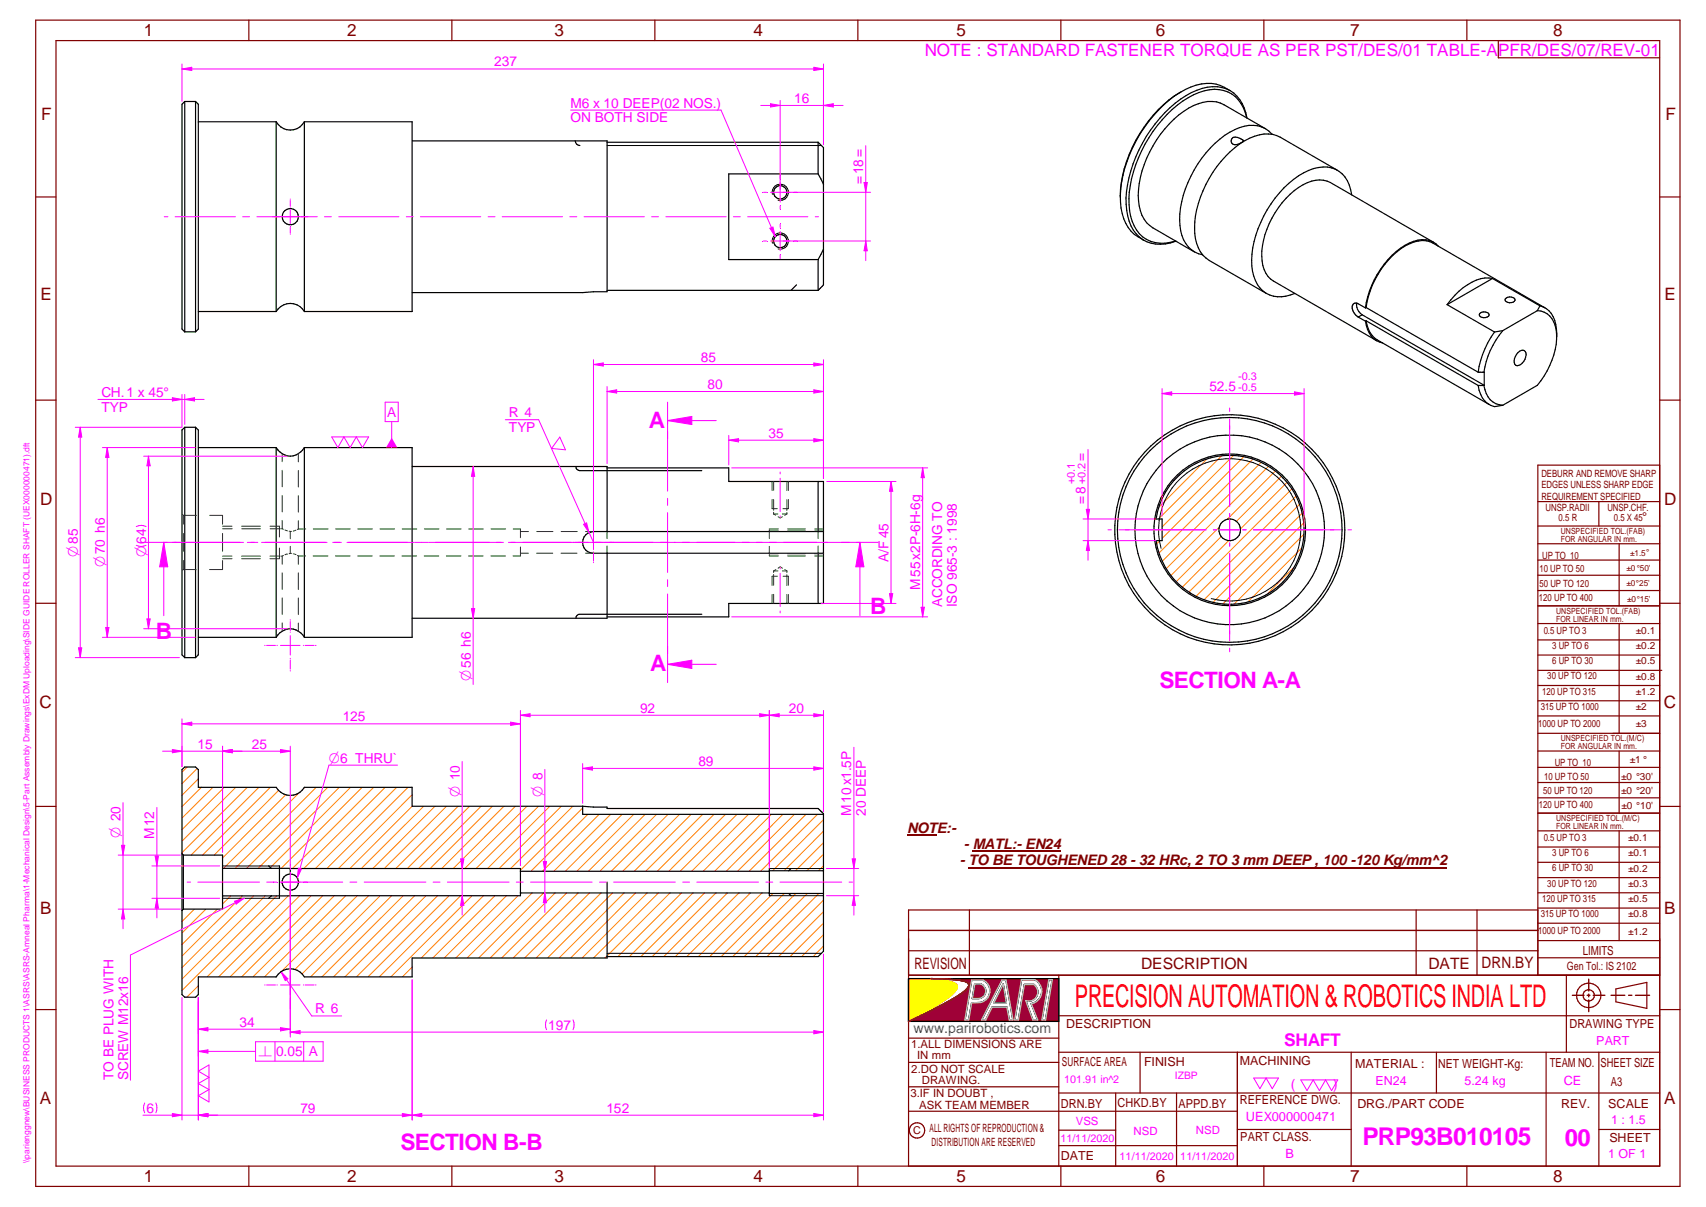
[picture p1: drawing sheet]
<svg xmlns="http://www.w3.org/2000/svg" width="420mm" height="297mm" viewBox="0 0 420 297" stroke-linecap="round" stroke-linejoin="round" font-family="sans-serif">
<g fill="none" stroke="#800000" stroke-width=".3">
<path d="M8.8 5h405v287h-405zM13.8 10h395v277h-395zM61.3 5v5M111.3 5v5M161.3 5v5M211.3 5v5M261.3 5v5M311.3 5v5M361.3 5v5M8.8 48.5h5M408.8 48.5h5M8.8 98.5h5"/>
<path d="M408.8 98.5h5M8.8 148.5h5M408.8 148.5h5M8.8 198.5h5M408.8 198.5h5M223.8 240h185M223.8 231v56M260.8 240v47M385.8 240v19M8.8 248.5h5M223.8 255.5h37M260.8 250h148"/>
<path d="M260.8 259h148M280.8 259v10M304.7 259v28M332.8 259v28M353.8 259v10M380.8 259v28M393.8 259v28M398 243.4l7.6-1.6v6.4l-7.6-1.7zM408.8 248.5h5M223.8 261.5h37M223.8 267.5h37M223.8 273.5h80.9"/>
<path d="M260.8 269h148M260.8 278.1h14M274.8 269v18M289.8 269v18M304.7 278h28.1M393.8 278h15M61.3 287v5M111.3 287v5M161.3 287v5M211.3 287v5M260.8 281.9h43.9M261.3 287v5"/>
<path d="M311.3 287v5M361.3 287v5"/>
<circle cx="391.3" cy="244.9" r="1.41"/>
<circle cx="391.3" cy="245" r="3"/>
<circle cx="225.9" cy="278.2" r="1.89"/>
</g>
<path d="M387.3 244.9h2.8M390.9 244.9h.7M391.3 241v2.9M391.3 244.6v.7M391.3 246.1v2.9M392.4 244.9h2.9M396.8 244.9h3.4M401.1 244.9h.8M402.8 244.9h3.5" fill="none" stroke="#800000" stroke-width=".34"/>
<path d="M239.3 241.2h2.8a2.94 2.94 0 0 1 1.7 3 2.94 2.94 0 0 1-2.2 2.5l-2.3 .1-.7 4.2h-1zM246.7 241.2h1.1l1.7 9.8h-.9l-.6-3.1h-3.7l-1.5 3.1h-1zM251.6 241.1h3.2a3.2 3.2 0 0 1 1.7 3.3 3.2 3.2 0 0 1-2.5 2.6l1.6 4h-1.2l-1.8-4.7a2.25 2.25 0 0 0 2.8-1.2 2.25 2.25 0 0 0-.8-2.8h-2.3l-1.5 8.7h-.9zM258.3 241.1h.9l-1.7 9.9h-.9z" fill="none" stroke="#991b1e" stroke-width=".34"/>
<path d="M240.1 242.1h1.4a1.85 1.85 0 0 1 1.2 2.1 1.85 1.85 0 0 1-1.7 1.5h-1.5z" fill-rule="evenodd" fill="#990026"/>
<path d="M240.1 242.1h1.4a1.85 1.85 0 0 1 1.2 2.1 1.85 1.85 0 0 1-1.7 1.5h-1.5z" fill="none" stroke="#991b1e" stroke-width=".34"/>
<path d="M247.1 242.2l.8 4.7h-3.2z" fill="#990026"/>
<path d="M247.1 242.2l.8 4.7h-3.2z" fill="none" stroke="#991b1e" stroke-width=".34"/>
<path d="M238.4 241.9l-.2-.1a28.1 28.1 0 0 0-8.9-1l5 .8a1.37 1.37 0 0 1 1.3 1.8l-1.3 1.5-1.8 1.4-8.7 5.1 10.6-5.4a11.3 11.3 0 0 0 4.1-3.1l.1-.6-.2-.4M239.3 241.2h2.8a2.94 2.94 0 0 1 1.7 3 2.94 2.94 0 0 1-2.2 2.5l-2.3 .1-.7 4.2h-1zM240.1 242.1h1.4a1.85 1.85 0 0 1 1.2 2.1 1.85 1.85 0 0 1-1.7 1.5h-1.5zM246.7 241.2h1.1l1.7 9.8h-.9l-.6-3.1h-3.7l-1.5 3.1h-1zM247.1 242.2l.8 4.7h-3.2zM251.6 241.1h3.2a3.2 3.2 0 0 1 1.7 3.3 3.2 3.2 0 0 1-2.5 2.6l1.6 4h-1.2l-1.8-4.7a2.25 2.25 0 0 0 2.8-1.2 2.25 2.25 0 0 0-.8-2.8h-2.3l-1.5 8.7h-.9zM258.3 241.1h.9l-1.7 9.9h-.9z" fill="none" stroke="#000" stroke-width=".34"/>
<g fill="#000">
<circle cx="235.4" cy="242.2" r=".17"/>
<circle cx="238.4" cy="241.9" r=".17"/>
</g>
<path d="M240.1 242.1h1.4a1.85 1.85 0 0 1 1.2 2.1 1.85 1.85 0 0 1-1.7 1.5h-1.5zM247.1 242.2l.8 4.7h-3.2z" fill="none" stroke="#c0c0c0" stroke-width=".34"/>
<path d="M223.8 240.8h5.5l4.1 .6a2.33 2.33 0 0 1 2.3 1.5l-.6 1.2-2.2 1.9-3.2 2-5.9 3.4z" fill-rule="evenodd" fill="#ff0"/>
<path d="M235.5 242.3l.2 .3v.6l-1.4 1.7-3.8 2.7-6.7 3.8" fill="none" stroke="#f1eb1f" stroke-width=".34"/>
<circle cx="235.5" cy="242.3" r=".17" fill="#f1eb1f"/>
<path d="M235.4 242.2l-1.1-.6-3.5-.6-1.5-.2h-5.5v10.6" fill="none" stroke="#f1eb1f" stroke-width=".34"/>
<path d="M229.3 240.8l4.3 .7 1.3 .4a1.06 1.06 0 0 1 .8 .7 1.06 1.06 0 0 1-.3 1.1l-1.6 1.6-2.8 1.9-7.2 4.2" fill="none" stroke="#ff0" stroke-width=".34"/>
<path d="M223.8 240.8v10.6" fill="none" stroke="#000" stroke-width=".34"/>
<path d="M223.8 240.8v10.6" fill="none" stroke="#000" stroke-width=".3"/>
<path d="M229.3 240.8l7.2 .5 1.8 .5 .3 .3v.5l-.4 .7-.8 .7-2.4 1.7-5.3 2.8-5.9 2.9h37v-10.6zM246.7 241.2h1.1l1.7 9.8h-.9l-.6-3.1h-3.7l-1.5 3.1h-1zM239.3 241.2h2.8a2.94 2.94 0 0 1 1.7 3 2.94 2.94 0 0 1-2.2 2.5l-2.3 .1-.7 4.2h-1zM251.6 241.1h3.2a3.2 3.2 0 0 1 1.7 3.3 3.2 3.2 0 0 1-2.5 2.6l1.6 4h-1.2l-1.8-4.7a2.25 2.25 0 0 0 2.8-1.2 2.25 2.25 0 0 0-.8-2.8h-2.3l-1.5 8.7h-.9zM258.3 241.1h.9l-1.7 9.9h-.9z" fill-rule="evenodd" fill="#990026"/>
<g fill="none" stroke="#000" stroke-width=".3">
<path d="M289.3 23.6a33.8 33.8 0 0 0-13.4 24.6M290.9 22.6l-.3 .2M303 22.3a9.8 9.8 0 0 0-11-.3 31.4 31.4 0 0 0-14.6 17.8 26.4 26.4 0 0 0-1.5 8.4M303 22.3a9.1 9.1 0 0 1 4.1 6.7M303 22.3a10.1 10.1 0 0 0-9.6 .5 32.7 32.7 0 0 0-14.9 19.3 19.5 19.5 0 0 0 0 13.5 7.9 7.9 0 0 0 9.8 4.2l1.3-.4M303.7 33.8a2.05 2.05 0 0 1 2.5 1 2.26 2.26 0 0 1-2.8 .5l-.2-.7 .1-.4zM307 29a7.9 7.9 0 0 0-10.4-6.6 24.4 24.4 0 0 0-12.6 9.9 30.6 30.6 0 0 0-5.9 18.1 9.9 9.9 0 0 0 4.2 8.5 8.8 8.8 0 0 0 7.2 .4M311.6 31.7l-10.2-5.9a8.1 8.1 0 0 0-7.5 .2 27 27 0 0 0-13.3 19.2 12.1 12.1 0 0 0 1.8 9.6l1.6 1.3 10.1 5.9M311.6 31.7l1.7 1.4M311.6 31.7a8.6 8.6 0 0 0-8.8 .9 27.3 27.3 0 0 0-12.3 21.5 8.4 8.4 0 0 0 3.7 7.9l2 .7M275.9 48.2a11.7 11.7 0 0 0 3.5 9.5l2.3 1.4M275.9 48.2v.4"/>
<path d="M329.4 41.9l-14.1-8.1a8.1 8.1 0 0 0-7.5 .2 26.5 26.5 0 0 0-12.7 16.1 16.3 16.3 0 0 0 0 10.9 6.6 6.6 0 0 0 2.7 3.1l14.1 8.1M332.9 48a7.1 7.1 0 0 0-6-6.9 13.3 13.3 0 0 0-9.5 4 27.7 27.7 0 0 0-9.1 19 9 9 0 0 0 3.6 8.1M353.1 59.6l-25.5-14.7a7.6 7.6 0 0 0-7.8 1.2 21.8 21.8 0 0 0-9 17 6.9 6.9 0 0 0 2.8 6.1l25.5 14.7M311.9 72.2a7.6 7.6 0 0 0 7 0M334.1 74.6a2.89 2.89 0 0 0 1.4 2.9M334.5 78l1.8 1M335.5 77.5l30 17.3M335.5 77.5l-1 .5M336.3 79a5.6 5.6 0 0 0 4.2 5.4M336.3 75.8l-2.3-1.2a1.21 1.21 0 0 0-1 .8 1.21 1.21 0 0 0 .3 1.3l.7 .9 .5 .4M336.5 75.7a22 22 0 0 1 9.7-15.2 7.1 7.1 0 0 1 6.8-.6l27.5 15.9M336.5 79a6.2 6.2 0 0 0 2.7 4.7l27.6 15.9"/>
<path d="M336.5 79h-.2M336.5 75.7l-.2 .1M336.5 75.7l27.6 15.9M336.5 79l27.6 15.9M354.3 60.6a5.8 5.8 0 0 0-7.2-.8 21.7 21.7 0 0 0-10.8 16M356.4 75l11.7 6.7M364.6 77a1.59 1.59 0 0 1 2.1 .3 1.29 1.29 0 0 1-2.1 .6 .51 .51 0 0 1-.3-.4 .51 .51 0 0 1 .3-.5zM367.6 68.5a7.8 7.8 0 0 0-6.1 1.6 17.3 17.3 0 0 0-5.1 4.9M367.6 68.5l-11.2 6.5M367.6 68.5l11.7 6.8M370.7 73.5a1.6 1.6 0 0 1 2.4 .2 1.25 1.25 0 0 1-2.1 .6l-.3-.3zM378.6 76.5l-8.5 4.9"/>
<path d="M378.6 76.5a5 5 0 0 1 4.7 4.7 18.5 18.5 0 0 1-4.7 13.6l-8.5 4.9M379.3 75.3a5.7 5.7 0 0 1 4 5.6l.1 2M379.3 75.3l-.7 1.2M364.1 94.9a5.7 5.7 0 0 0 4 5.2l2-.4M364.1 91.6h1.4M364.1 94.9h1.4M365.5 94.9a5 5 0 0 0 4.6 4.8M365.5 91.6v3.2M365.5 94.8v.1M368.1 81.7a22.5 22.5 0 0 0-4 9.9M370.1 81.4l-2 .3M370.1 81.4a20.6 20.6 0 0 0-4.6 10.2"/>
<path d="M373.8 86.8a1.07 1.07 0 0 1 1.3-.6 1.07 1.07 0 0 1 .8 1.1 2.56 2.56 0 0 1-2.6 2.6 2.06 2.06 0 0 1 .2-2.7zM45.5 105.2l-.7 .6v55.4l.7 .6M45.5 105.2v56.6M45.5 105.2h2.7M48.2 105.2v56.6M48.2 105.2l.6 .6v55.4l-.6 .6M48.8 110.2h19.2M68 110.2v46.6M68 110.2a3.9 3.9 0 0 0 7 0M75 110.2h26.5v46.6h-26.5M75 110.2v46.6M101.5 114.8h48v16"/>
<path d="M141.8 114.8a.94 .94 0 0 0 1 1h30M149.5 115.1h30v3.4h23.3v30h-23.3v3.3h-30M201.5 118.5v12.3M149.5 136.1v16h-48M201.5 136.1v12.4M202.8 130.8h-56.6a2.67 2.67 0 0 0-2.7 2.7 2.67 2.67 0 0 0 2.7 2.6h56.6M48.8 156.8h19.2M68 156.8a3.9 3.9 0 0 1 7 0M172.8 151.2h-30a.94 .94 0 0 0-1 .9M45.5 161.8h2.7M223.8 240.8h37v10.6h-37"/>
</g>
<g fill="none" stroke="#991b1e" stroke-width=".34">
<path d="M223.8 251.4l5.9-2.9 5.3-2.8-5.1 2.7zM229.3 240.8l5.6 .3zM234.8 241.1l2.9 .5M234.9 241.1l2.8 .5M236 245l-1 .7M236 245l-1.1 .7M237.5 243.9l-1.5 1.1M237.7 241.6h.2a.9 .9 0 0 1 .7 1M237.7 241.6l.8 .4 .1 .3M238.3 243.2l-.8 .7M238.4 243l-.1 .1M238.5 242.7l-.9 1.1"/>
<path d="M238.5 242.7v.2M238.6 242.5l-.1 .2"/>
</g>
<path d="M239.3 241.2h2.8a2.94 2.94 0 0 1 1.7 3 2.94 2.94 0 0 1-2.2 2.5l-2.3 .1-.7 4.2h-1zM246.7 241.2h1.1l1.7 9.8h-.9l-.6-3.1h-3.7l-1.5 3.1h-1zM251.6 241.1h3.2a3.2 3.2 0 0 1 1.7 3.3 3.2 3.2 0 0 1-2.5 2.6l1.6 4h-1.2l-1.8-4.7a2.25 2.25 0 0 0 2.8-1.2 2.25 2.25 0 0 0-.8-2.8h-2.3l-1.5 8.7h-.9zM258.3 241.1h.9l-1.7 9.9h-.9z" fill="none" stroke="#c0c0c0" stroke-width=".34"/>
<g fill="none" stroke="#800000" stroke-width=".3">
<path d="M394.7 10h-25.7v4.2h39.8M378.7 114.5h30.1v125.5h-30.1zM378.7 123.4h30.1M378.7 133.8h30.1M378.7 137.8h30.1M378.7 129.5h30.1M393.8 123.4v6.1M398.8 133.8v15.3M378.7 141.6h30.1M378.7 145.3h30.1M378.7 149.1h30.1M378.7 153.5h30.1"/>
<path d="M378.7 157.5h30.1M398.8 153.5v27M378.7 161.2h30.1M378.7 165h30.6M378.7 168.7h30.1M378.7 172.5h30.1M378.7 176.2h30.1M378.7 184.8h30.1M378.7 188.8h30.1M378.7 192.6h30.1M378.7 196.3h30.1M378.7 180.5h30.1"/>
<path d="M398.8 184.8v15.3M378.7 200.1h30.1M378.7 204.5h30.1M378.7 208.4h30.1M378.7 212.2h30.1M378.7 216h30.1M378.7 219.7h30.1M398.8 204.5v27M223.8 229h154.9M223.8 234h154.9M238.7 223.9v16M348.8 223.9v16"/>
<path d="M363.8 223.9v16M378.7 223.9h-154.9v16M378.7 223.5h30.1M378.7 227.2h30.1M378.7 231.5h30.1M378.7 235.7h30.1"/>
</g>
<g fill="none" stroke="#008000" stroke-width=".25">
<path d="M69.5 111.6v2M69.5 115.7v4.1M73.5 111.6v2.1M73.5 115.8v4M190.2 118.5v2.2M190.5 118.5v2.2M193.8 118.5v2.2M194.2 118.5v2.2M44.8 126.5l.1 .1M45.1 126.7l.1 .1M45.2 126.8v2.2M45.2 131.3v4.4"/>
<path d="M45.2 137.9v2.3M45.2 126.8h3.2M51.6 126.8h3.2v2.2M54.8 131.3v4.4M54.8 137.9v2.3h-3.2M54.8 130.1h2.4M54.8 136.9h2.3M54.8 129.5h2.3M54.8 137.5h2.3M59.5 136.9h4.6M59.5 129.5h4.6M59.5 137.5h4.6"/>
<path d="M59.6 130.1h4.6M66.5 136.9h2.5M66.5 129.5h2.3v2.7M66.5 130.1h2.5M68.8 134.9v2.6h-2.3M69.3 136.9h.2M69.3 130.1h.2M69.5 130.1l.3 .2M69.5 121.9v4.1M69.5 128.1v2M69.5 136.9v2M69.8 136.7l-.3 .2"/>
<path d="M70.2 130.4l.6 .2M70.8 136.4l-.6 .1M71.2 130.7l.3 .1v1.8M71.5 136.1l.3 .1M71.5 134.5v1.7l-.3 .1M71.8 130.8h-.3M72.2 136.3l.7 .2M72.9 130.5l-.7 .2M73.2 136.7l.3 .1M73.5 130.2l-.3 .1M73.5 122v4M73.5 128.1v2.1"/>
<path d="M73.5 136.8v2.1M73.5 130.2h1.8M73.5 136.8h1.8M77.1 136.8h3.7M77.2 130.2h3.6M82.6 136.8h3.6M82.7 130.2h3.6M88.1 136.8h3.6M88.1 130.2h3.6M93.5 136.8h3.6M93.6 130.2h3.6M99 136.8h3.6"/>
<path d="M99 130.2h3.6M104.5 136.8h3.6M104.5 130.2h3.6M109.9 136.8h3.6M110 130.2h3.6M115.4 136.8h3.6M115.4 130.2h3.6M120.9 136.8h3.6M120.9 130.2h3.6M126.4 130.2h1.8v2.1M128.2 134.6v2.2h-1.8M128.2 136.1h1.9"/>
<path d="M128.2 130.8h2M132.2 136.1h3.9M132.2 130.8h4M138.2 136.1h3.9M138.2 130.8h3.9M144.2 136.1h2M144.2 130.8h2M149.5 130.8v1.7M149.5 134.4v1.7M189.5 130.5v2M189.5 134.5v2M189.5 136.7v.1h2.2"/>
<path d="M189.5 136.3h2.2M189.5 130.7h2.2M190.2 122.9v2.3h1.3M190.5 126.5h1.1M190.5 122.9v2.7M190.5 126.1v.4M190.5 126.5l.5 .3M191.6 127.2l.5 .3 .6-.3M191.6 139.8l.5-.3 .6 .3M191.7 130.2h-2.2v.1M192.7 126.5h1.1M193.8 123v2.6"/>
<path d="M193.8 126.1v.4M193.8 126.5l-.6 .3M193.9 136.3h4.4M194 130.2h4.4M194 136.8h4.4M194 130.7h4.4M194.2 122.9v2.3h-1.4M200.6 136.3h2.2M200.6 130.2h2.2M200.6 136.8h2.2M200.6 130.7h2.2M201.5 130.8v1.7"/>
<path d="M201.5 134.4v1.7M44.9 140.4l-.1 .1M45.2 140.2h3.1M45.2 140.2l-.2 .1M69.5 141v4M69.5 147.2v4M69.5 153.3v2.1M73.5 141v4.1M73.5 147.2v4.1M73.5 153.3v2.1M190.2 146.3v2.2M190.5 140.5h1.1"/>
<path d="M190.5 140.5v.4M190.5 141.4v2.6M190.5 146.3v2.2M191.1 140.2l-.6 .3M191.5 141.8h-1.3v2.3M192.7 140.5h1.1M192.9 141.8h1.3v2.3M193.3 140.2l.5 .3M193.8 140.5v.4M193.8 141.4v2.7M193.8 146.3v2.2M194.2 146.3v2.2"/>
</g>
<g fill="none" stroke="#f0f" stroke-width=".25">
<path d="M164.4 103.5v17.4M192.1 116.2v.4M192.1 117.7v8.2M42.5 133.5h.8M45.1 133.5h14.9M61.8 133.5h1.7M65.3 133.5h14.9M81.9 133.5h1.8M85.5 133.5h14.8M102.1 133.5h1.7M105.6 133.5h14.9M122.3 133.5h1.7"/>
<path d="M125.8 133.5h14.9M141.2 133.5h.1M141.6 133.5h2.6M144.4 133.5h16.4M146.2 128.5v.1M146.2 128.9v1.9M146.2 131.1h.1M146.2 131.7v3.6M146.2 135.8v.1M146.2 136.2v1.9M146.2 138.4v.1M162.6 133.5h1.7"/>
<path d="M164.4 122.6v1.8M164.4 126.2v14.7M166.1 133.5h14.9M182.8 133.5h1.7M186.3 133.5h14.9M192.1 127v.5M192.1 139.5v.5M202.9 133.5h.9M65.2 158.8h.1M65.6 158.8h2.2M68.2 158.8h.1M69.1 158.8h4.8"/>
<path d="M71.5 152.5v.2M71.5 153v2.2M71.5 155.5v.1M71.5 156.4v4.8M74.7 158.8h.1M75.1 158.8h2.3M77.7 158.8h.1M164.4 142.7v1.7M164.4 146.2v17.3h12M192.1 141.1v8.2M192.1 150.4v.4M71.5 162v.1"/>
<path d="M71.5 162.4v2.3M71.5 165v.1"/>
</g>
<path d="M164.4 163.5l6-1v2z" fill="#f0f"/>
<path d="M164.4 103.5h12M164.4 163.5l6-1v2z" fill="none" stroke="#f0f" stroke-width=".25"/>
<path d="M164.4 103.5l6-1v2z" fill="#f0f"/>
<g fill="none" stroke="#f0f" stroke-width=".25">
<path d="M164.4 99v4.5M18.5 105.2h26.3M19.8 105.2l.3 2.4h-.8zM164.4 103.5l6-1v2zM302.8 100.4v.9M302.8 103.1v21.5M272.9 130.4h.8M275.5 130.4h21.5M298.8 130.4h.9M300.5 130.4h4.8M302.8 126.4v.8M302.8 128v4.8"/>
<path d="M302.8 133.6v.8M302.8 136.2v21.5M306.1 130.4h.8M308.7 130.4h21.5M332 130.4h.9M302.8 159.5v.9M18.5 161.8h25.7M164.4 163.5v4.5"/>
</g>
<g fill="none" stroke="#ff8000" stroke-width=".25">
<path d="M290.7 116.7l-1.6 1.6M297.3 112.9l-11.9 11.9M300.9 112.2l-15.6 15.5M303.8 112.1l-17.6 17.6M306.3 112.4l-20.1 20.1M308.6 113l-23.2 23.1M310.6 113.8l-24.4 24.3M312.4 114.8l-25.2 25.2M314.1 115.9l-11.9 11.9M315.6 117.2l-11.1 11.1M317 118.7l-11.5 11.5M285.7 133.1l-.9 .8"/>
<path d="M300.3 129.7l-11.9 11.9M300.8 132l-11.1 11.1M302.6 133l-11.4 11.5M318.2 120.3l-25.4 25.4M318.7 139.6l-6.6 6.6M319.2 122.1l-24.6 24.6M320.1 124.1l-23.6 23.5M320.6 134.8l-13.3 13.4M320.7 126.3l-22 22M321.1 128.7l-20 19.9M321.1 131.5l-17.2 17.2"/>
</g>
<g fill="none" stroke="#000" stroke-width=".3">
<path d="M284.4 127.7h1.8v5.4h-1.8M284.4 127.7l-.2 1.8 .2 3.6M284.4 127.7a18.7 18.7 0 0 1 28.6-13 18.7 18.7 0 0 1 0 31.4 18.7 18.7 0 0 1-28.6-13M284.7 127.7a18.3 18.3 0 0 1 28.1-12.7 18.3 18.3 0 0 1 0 30.8 18.3 18.3 0 0 1-28.1-12.7"/>
<circle cx="302.9" cy="130.4" r="2.65"/>
<circle cx="302.9" cy="130.4" r="27.7"/>
<circle cx="302.9" cy="130.4" r="23.3"/>
<circle cx="302.9" cy="130.4" r="28.3"/>
</g>
<path d="M286 134.9a17.5 17.5 0 0 1 15.4-21.9 17.5 17.5 0 0 1 18.9 19 17.5 17.5 0 0 1-22 15.3" fill="none" stroke="#000" stroke-width=".25"/>
<path d="M19.8 105.2l.3 2.4h-.8z" fill="#f0f"/>
<path d="M19.3 159.4h.8l-.3 2.4z" fill="none" stroke="#f0f" stroke-width=".25"/>
<path d="M19.3 159.4h.8l-.3 2.4z" fill="#f0f"/>
<path d="M19.8 105.2v56.6M25.2 110.2h22.9M25.2 156.8h22.9M26 154.4h.8l-.4 2.4z" fill="none" stroke="#f0f" stroke-width=".25"/>
<path d="M26 154.4h.8l-.4 2.4z" fill="#f0f"/>
<path d="M26.4 110.2l.4 2.4h-.8z" fill="none" stroke="#f0f" stroke-width=".25"/>
<path d="M26.4 110.2l.4 2.4h-.8z" fill="#f0f"/>
<path d="M26.4 110.2v46.6M124.4 103.3h8.3l13.5 30.2M143.7 129l.8-.3 .6 2.4z" fill="none" stroke="#f0f" stroke-width=".25"/>
<path d="M143.7 129l.8-.3 .6 2.4z" fill="#f0f"/>
<path d="M286.2 95.6v31.4M286.2 96.9l2.4-.5v.8zM321.2 95.6v34.1" fill="none" stroke="#f0f" stroke-width=".25"/>
<path d="M286.2 96.9l2.4-.5v.8z" fill="#f0f"/>
<path d="M318.8 96.4l2.4 .5-2.4 .3z" fill="none" stroke="#f0f" stroke-width=".25"/>
<path d="M318.8 96.4l2.4 .5-2.4 .3z" fill="#f0f"/>
<path d="M286.2 96.9h35M266.7 127.7h18M266.7 133.1h18M267.5 125.3h.8l-.3 2.4z" fill="none" stroke="#f0f" stroke-width=".25"/>
<path d="M267.5 125.3h.8l-.3 2.4z" fill="#f0f"/>
<path d="M268 133.1l.3 2.4h-.8z" fill="none" stroke="#f0f" stroke-width=".25"/>
<path d="M268 133.1l.3 2.4h-.8z" fill="#f0f"/>
<path d="M35.4 112.3h35.4M268 110.6v27.3M33.6 134.2a2.6 2.6 0 0 0 2.4 0M33.6 129.6a2.6 2.6 0 0 1 2.4 0M35.4 154.7h35.4M36.2 152.3h.8l-.4 2.4z" fill="none" stroke="#f0f" stroke-width=".25"/>
<path d="M36.2 152.3h.8l-.4 2.4z" fill="#f0f"/>
<path d="M36.6 112.3l.4 2.3h-.8z" fill="none" stroke="#f0f" stroke-width=".25"/>
<path d="M36.6 112.3l.4 2.3h-.8z" fill="#f0f"/>
<path d="M42.4 97.9l2.4 .4-2.4 .4zM44.8 97.1v8M45.5 97.1v7.3M36.6 112.3v42.4" fill="none" stroke="#f0f" stroke-width=".25"/>
<path d="M42.4 97.9l2.4 .4-2.4 .4z" fill="#f0f"/>
<path d="M45.5 98.3l2.4-.4v.8z" fill="none" stroke="#f0f" stroke-width=".25"/>
<path d="M45.5 98.3l2.4-.4v.8z" fill="#f0f"/>
<path d="M24.1 98.3h26.2M137.9 107.6l1.4 3.1-3.5-.3zM69.2 239.1l7.6 10.9h7.3M69.2 239.1l1.7 1.8-.6 .4z" fill="none" stroke="#f0f" stroke-width=".25"/>
<path d="M69.2 239.1l1.7 1.8-.6 .4z" fill="#f0f"/>
<path d="M179.5 107.1v7.3M179.5 108.3l2.4-.4v.9zM202.8 107.1v10.7" fill="none" stroke="#f0f" stroke-width=".25"/>
<path d="M179.5 108.3l2.4-.4v.9z" fill="#f0f"/>
<path d="M200.4 107.9l2.4 .4-2.4 .5z" fill="none" stroke="#f0f" stroke-width=".25"/>
<path d="M200.4 107.9l2.4 .4-2.4 .5z" fill="#f0f"/>
<path d="M179.5 108.3h23.3M203.6 118.5h17.1M219.4 118.5l.5 2.4h-.8zM202.2 148.5h18.5" fill="none" stroke="#f0f" stroke-width=".25"/>
<path d="M219.4 118.5l.5 2.4h-.8z" fill="#f0f"/>
<path d="M219.1 146.1h.8l-.5 2.4z" fill="none" stroke="#f0f" stroke-width=".25"/>
<path d="M219.1 146.1h.8l-.5 2.4z" fill="#f0f"/>
<g fill="none" stroke="#f0f" stroke-width=".25">
<path d="M219.4 118.5v30M40.3 133.5h18.8M60.9 133.5h1.7M64.4 133.5h16.1M82.3 133.5h1.8M85.8 133.5h16.2M103.8 133.5h1.7M107.3 133.5h16.1M125.2 133.5h1.7M128.7 133.5h16.2M146.6 133.5h1.7M150.1 133.5h16.2"/>
<path d="M168.1 133.5h1.7M171.6 133.5h16.1M189.5 133.5h1.7M193 133.5h18.8v18"/>
</g>
<path d="M211.8 133.5l1 6h-2z" fill="#f0f"/>
<path d="M40.3 133.5v18M211.8 133.5l1 6h-2z" fill="none" stroke="#f0f" stroke-width=".25"/>
<path d="M40.3 133.5l1 6h-2z" fill="#f0f"/>
<path d="M35.8 133.5h4.5M40.3 133.5l1 6h-2zM211.8 133.5h4.5M69.1 217.1h4.8M71.5 214.7v4.8" fill="none" stroke="#f0f" stroke-width=".25"/>
<g fill="none" stroke="#ff8000" stroke-width=".25">
<path d="M46.1 188.8l-1.3 1.2M48.5 189.1l-3.7 3.8M48.8 191.7l-4 4M49.6 193.8l-4.8 4.7M52.4 193.8l-7.6 7.5M55.2 193.8l-10.4 10.4M58.1 193.8l-13.3 13.2M60.9 193.8l-16.1 16M63.7 193.8l-16.6 16.6M66.6 193.8l-16.7 16.6M68.6 194.5l-15.9 15.9M70.4 195.6l-15.6 15.6"/>
<path d="M73.8 195l-18.7 18.7M75 193.8l-.3 .3M77.9 193.8l-20 19.9M80.7 193.8l-20 19.9M83.6 193.8l-20 19.9M86.3 193.8l-19.9 19.9M89.2 193.8l-20 19.9M92 193.8l-20 19.9M94.9 193.8l-20.1 19.9M97.7 193.8l-20 19.9M100.5 193.8l-20 19.9M101.5 195.6l-18.2 18.1"/>
<path d="M101.5 198.4l-15.3 15.3M104.3 198.4l-15.3 15.3M107.1 198.4l-15.3 15.3M110 198.4l-15.4 15.3M112.8 198.4l-15.3 15.3M115.6 198.4l-15.3 15.3M118.5 198.4l-15.4 15.3M121.3 198.4l-15.4 15.3M124.1 198.4l-15.3 15.3M126.9 198.4l-15.3 15.3M129.8 198.4l-15.3 15.3M132.6 198.4l-15.3 15.3"/>
<path d="M135.4 198.4l-15.3 15.3M138.2 198.4l-15.3 15.3M141.1 198.4l-15.3 15.3M143.5 198.8l-15.3 15.4M128.3 219.8h-.1M131.1 219.8l-16 16M133.9 219.8l-16 16M136.7 219.8l-16 16M139.6 219.8l-16 16M142.4 219.8l-16 16M144.8 200.4l-14 14M145.2 219.8l-16 16"/>
<path d="M147.6 200.4l-14 14M148 219.8l-16 16M150.4 200.4l-14 14M150.9 219.8l-16 16M153.2 200.4l-14 14M153.7 219.8l-16 16M156.1 200.4l-14 14M156.5 219.8l-16 16M158.9 200.4l-14 14M159.4 219.8l-16 16M161.7 200.4l-14 14M162.2 219.8l-16 16"/>
<path d="M164.5 200.4l-14 14M165 219.8l-16 16M167.4 200.4l-14 14M167.8 219.8l-15.6 15.6M170.2 200.4l-14 14M170.7 219.8l-15.7 15.6M173 200.4l-14 14M173.5 219.8l-15.7 15.6M175.8 200.4l-13.9 14M176.3 219.8l-15.7 15.6M178.7 200.4l-14 14M179.1 219.8l-15.6 15.6"/>
<path d="M181.5 200.4l-14 14M182 219.8l-15.7 15.6M184.4 200.4l-14.1 14M184.8 219.8l-15.6 15.6M187.2 200.4l-14 14M187.7 219.8l-15.7 15.6M190 200.4l-14 14M190.4 219.9l-15.6 15.5M192.8 200.4l-14 14M193.2 219.9l-15.6 15.5M195.7 200.4l-14.1 14M196 219.9l-15.5 15.5"/>
<path d="M198.5 200.4l-14 14M198.8 219.9l-15.5 15.5M201.3 200.4l-14 14M201.7 219.9l-15.6 15.5M202.8 201.7l-12.5 12.6M202.8 204.6l-9.7 9.7M202.8 207.4l-6.9 6.9M202.8 210.2l-4.1 4.1M202.8 213.1l-1.2 1.2M47.9 223.7l-3.1 3.1M50.7 223.7l-5.9 5.9M53.5 223.7l-8.7 8.8"/>
<path d="M56.8 220.5l-2 2M59.7 220.5l-14.9 14.8M62.5 220.5l-17.7 17.6M65.3 220.5l-20.5 20.5M68.1 220.5l-23.3 23.3M71 220.5l-20 19.9M73.8 220.4l-20 20M76.7 220.4l-20 20M79.5 220.4l-20 20M82.3 220.4l-20 20M85.2 220.4l-20.1 20M88 220.4l-18.7 18.7"/>
<path d="M90.8 220.4l-18.2 18.2M93.6 220.4l-19.2 19.3M96.5 220.4l-20 20M99.3 220.4l-20 20M101.5 238l-2.4 2.4M102.1 220.4l-20 20M104.9 220.4l-19.9 20M107.8 220.4l-20 20M110.6 220.4l-20 20M113.4 220.4l-20 20M116.3 220.4l-20 20M119.1 220.4l-15.4 15.4"/>
<path d="M121.9 220.4l-15.3 15.4M124.7 220.4l-15.3 15.4M127.6 220.4l-15.3 15.4M202.8 221.5l-13.9 13.9M202.8 224.4l-11 11M202.8 227.2l-8.2 8.2M202.8 230l-5.4 5.4M202.8 232.8l-2.5 2.6M48.8 242.6l-2.8 2.8M68.1 240.2l-.1 .2"/>
</g>
<g fill="none" stroke="#000" stroke-width=".3">
<path d="M143.5 198.4v2h59.3M143.5 198.4l6 .2v.4h52l1.3 1.3v33.8l-1.3 1.3h-52M143.5 198.4h-42v-4.6h-26.5a4 4 0 0 1-7 0h-19.2v-4.4l-.6-.6h-2.7l-.7 .6v55.4l.7 .6h2.7l.6-.6v-4.4h19.2a4 4 0 0 1 7 0h26.5v-4.6h48v-18.7M44.8 210.1l.4 .3M45.2 210.4v13.3M45.2 210.4h9.6v13.3h-9.6M54.8 213.7h73.4v6.7h-56.7v-1.3M68.8 213.1v8M71.5 213.7h.1M71.5 215.1a1.99 1.99 0 0 0-2 2 1.99 1.99 0 0 0 2 2M71.5 213.7v1.4M71.5 215.1a1.99 1.99 0 0 1 2 2 1.99 1.99 0 0 1-2 2"/>
<path d="M128.2 219.8h61.3M128.2 214.4h61.3M189.5 213.7v6.7M189.5 219.9h13.3M189.5 214.3h13.3M45.2 223.7l-.4 .4M54.8 220.5h16.7M71.5 220.5h.1"/>
</g>
<path d="M54.8 213.1h14M189.5 213.7h13.3M54.8 221.1h14M149.5 234.6h52.8M189.5 220.4h13.3" fill="none" stroke="#000" stroke-width=".25"/>
<path d="M74.8 217.1h.8" fill="none" stroke="#f0f" stroke-width=".25"/>
<path d="M71.5 212.9v.8" fill="none" stroke="#f0f" stroke-width=".25"/>
<path d="M67.3 217.1h.8" fill="none" stroke="#f0f" stroke-width=".25"/>
<path d="M71.5 220.4v.8" fill="none" stroke="#f0f" stroke-width=".25"/>
<path d="M66.2 213.1l.7 .6M194.3 219.9l.5 .5M194.8 213.7l-.5 .6M66.9 220.4l-.7 .7" fill="none" stroke="#000" stroke-width=".3"/>
<g fill="none" stroke="#f0f" stroke-width=".25">
<path d="M46.1 217.1h.8M48.7 217.1h15.2M65.7 217.1h1.7M69.2 217.1h15.2M86.2 217.1h1.7M89.7 217.1h15.2M106.7 217.1h1.7M110.2 217.1h15.2M127.2 217.1h1.7M130.7 217.1h15.1M147.6 217.1h1.7M151.1 217.1h15.2"/>
<path d="M168.1 217.1h1.7M171.6 217.1h15.2M188.6 217.1h1.7M192.1 217.1h15.2M203.5 213.7h8M209.1 217.1h.9M71.5 236.1v.1M71.5 236.6v2.2M71.5 239.1v.1M203.5 220.4h8M210.3 220.4l.4 2.4h-.8zM65.2 242.4h.1"/>
<path d="M65.6 242.4h2.2M68.2 242.4h.1M69.1 242.4h4.8M71.5 240v4.8M71.5 245.6v.1M71.5 246v2.3M74.7 242.4h.1M75.1 242.4h2.3M77.7 242.4h.1"/>
</g>
<path d="M210.3 220.4l.4 2.4h-.8z" fill="#f0f"/>
<path d="M209.9 211.4h.8l-.4 2.3z" fill="none" stroke="#f0f" stroke-width=".25"/>
<path d="M209.9 211.4h.8l-.4 2.3z" fill="#f0f"/>
<path d="M210.3 183.9v41.3M44.8 245.5v30.1M48.8 245.5v30.1M35.6 271.4a2.6 2.6 0 0 0 0 2.5M38.4 271.4a2.99 2.99 0 0 1 0 2.5M42.4 274l2.4 .4-2.4 .4z" fill="none" stroke="#f0f" stroke-width=".25"/>
<path d="M42.4 274l2.4 .4-2.4 .4z" fill="#f0f"/>
<path d="M48.8 274.4l2.4-.4v.8z" fill="none" stroke="#f0f" stroke-width=".25"/>
<path d="M48.8 274.4l2.4-.4v.8z" fill="#f0f"/>
<path d="M180.2 115.1h48.3M180.2 151.8h48.3M226.9 149.4h.8l-.5 2.4zM35.2 274.4h18.4" fill="none" stroke="#f0f" stroke-width=".25"/>
<path d="M226.9 149.4h.8l-.5 2.4z" fill="#f0f"/>
<path d="M227.2 115.1l.5 2.5h-.8z" fill="none" stroke="#f0f" stroke-width=".25"/>
<path d="M227.2 115.1l.5 2.5h-.8z" fill="#f0f"/>
<path d="M227.2 115.1v36.7M81 188.3l-7.8 27.8" fill="none" stroke="#f0f" stroke-width=".25"/>
<path d="M73.5 213.7l.7 .2-1 2.2z" fill="#f0f"/>
<path d="M81.7 107.5h9.1l-1.5 2.7-1.6-2.7-1.5 2.7-1.5-2.7-1.5 2.7zM96.5 103.8v6.4M81 188.3h16.9M73.5 213.7l.7 .2-1 2.2z" fill="none" stroke="#f0f" stroke-width=".25"/>
<path d="M96.5 107.7l1.4 2.5h-2.8z" fill="#f0f"/>
<path d="M94.9 99h3.2v4.8h-3.2zM48.8 258.7h14.1" fill="none" stroke="#f0f" stroke-width=".25"/>
<path d="M48.8 258.7l2.4-.3v.8z" fill="#f0f"/>
<path d="M48.8 258.7l2.4-.3v.8zM48.8 245.5v30.1M62.9 256.4h16.7v4.8h-16.7zM67.7 256.4v4.8M74.8 256.4v4.8M101.5 241.1v34.5M48.8 274.4l2.4-.4v.8zM308.8 265.3h6.1l-1.6 2.6-1.5-2.6-1.5 2.6zM320.4 265.8h9.1l-1.6 2.6-1.4-2.6-1.6 2.6-1.5-2.6-1.5 2.6z" fill="none" stroke="#f0f" stroke-width=".25"/>
<path d="M48.8 274.4l2.4-.4v.8z" fill="#f0f"/>
<path d="M99.1 274l2.4 .4-2.4 .4z" fill="none" stroke="#f0f" stroke-width=".25"/>
<path d="M99.1 274l2.4 .4-2.4 .4z" fill="#f0f"/>
<path d="M71.5 217.8v37.4M202.8 234.8v20.4M134.6 251a2.99 2.99 0 0 0 0 2.4M141.1 251a2.99 2.99 0 0 1 0 2.4M200.4 253.6l2.4 .4-2.4 .4zM48.8 274.4h52.7" fill="none" stroke="#f0f" stroke-width=".25"/>
<path d="M200.4 253.6l2.4 .4-2.4 .4z" fill="#f0f"/>
<path d="M71.5 254l2.4-.4v.8z" fill="none" stroke="#f0f" stroke-width=".25"/>
<path d="M71.5 254l2.4-.4v.8z" fill="#f0f"/>
<path d="M113.4 211.4h.8l-.4 2.3zM71.5 254h131.3" fill="none" stroke="#f0f" stroke-width=".25"/>
<path d="M113.4 211.4h.8l-.4 2.3z" fill="#f0f"/>
<path d="M113.8 220.4l.4 2.4h-.8z" fill="none" stroke="#f0f" stroke-width=".25"/>
<path d="M113.8 220.4l.4 2.4h-.8z" fill="#f0f"/>
<path d="M113.8 187.4v37.8M133.8 212h.8l-.4 2.4z" fill="none" stroke="#f0f" stroke-width=".25"/>
<path d="M133.8 212h.8l-.4 2.4z" fill="#f0f"/>
<path d="M134.2 219.8l.4 2.4h-.8z" fill="none" stroke="#f0f" stroke-width=".25"/>
<path d="M134.2 219.8l.4 2.4h-.8z" fill="#f0f"/>
<path d="M128.2 174.8v38.2M187.1 175.6l2.4 .4-2.4 .4zM189.5 174.8v38.2M134.2 189.4v35.1" fill="none" stroke="#f0f" stroke-width=".25"/>
<path d="M187.1 175.6l2.4 .4-2.4 .4z" fill="#f0f"/>
<path d="M128.2 176l2.3-.4v.8z" fill="none" stroke="#f0f" stroke-width=".25"/>
<path d="M128.2 176l2.3-.4v.8z" fill="#f0f"/>
<path d="M128.2 176h61.3M37.4 213.1h16.7M38.2 210.7h.8l-.4 2.4zM37.4 221.1h16.7" fill="none" stroke="#f0f" stroke-width=".25"/>
<path d="M38.2 210.7h.8l-.4 2.4z" fill="#f0f"/>
<path d="M38.6 221.1l.4 2.4h-.8z" fill="none" stroke="#f0f" stroke-width=".25"/>
<path d="M38.6 221.1l.4 2.4h-.8z" fill="#f0f"/>
<path d="M38.6 198.7v27.2M54.8 183.6v26.1M54.8 184.9l2.4-.5v.9zM71.5 183.6v29.4" fill="none" stroke="#f0f" stroke-width=".25"/>
<path d="M54.8 184.9l2.4-.5v.9z" fill="#f0f"/>
<path d="M69.1 184.4l2.4 .5-2.4 .4z" fill="none" stroke="#f0f" stroke-width=".25"/>
<path d="M69.1 184.4l2.4 .5-2.4 .4z" fill="#f0f"/>
<path d="M54.8 184.9h16.7M60.1 221.1l-28 13.9" fill="none" stroke="#f0f" stroke-width=".25"/>
<path d="M57.8 221.8l2.3-.7-1.9 1.4z" fill="#f0f"/>
<path d="M71.5 217.8v36.7M32.1 235v30.9M57.8 221.8l2.3-.7-1.9 1.4zM48.8 246.5v8M69.1 252.9l2.4 .4-2.4 .4z" fill="none" stroke="#f0f" stroke-width=".25"/>
<path d="M69.1 252.9l2.4 .4-2.4 .4z" fill="#f0f"/>
<path d="M48.8 253.3l2.4-.4v.8z" fill="none" stroke="#f0f" stroke-width=".25"/>
<path d="M48.8 253.3l2.4-.4v.8z" fill="#f0f"/>
<path d="M44.8 176.9v11.8M44.8 178.1l2.4-.4v.8zM128.2 176.9v36.1M48.8 253.3h22.7" fill="none" stroke="#f0f" stroke-width=".25"/>
<path d="M44.8 178.1l2.4-.4v.8z" fill="#f0f"/>
<path d="M125.8 177.7l2.4 .4-2.4 .4z" fill="none" stroke="#f0f" stroke-width=".25"/>
<path d="M125.8 177.7l2.4 .4-2.4 .4z" fill="#f0f"/>
<path d="M44.8 178.1h83.4M29.1 210.4h15.3M29.9 208h.8l-.4 2.4zM29.1 223.7h15.3" fill="none" stroke="#f0f" stroke-width=".25"/>
<path d="M29.9 208h.8l-.4 2.4z" fill="#f0f"/>
<path d="M30.3 223.7l.4 2.4h-.8z" fill="none" stroke="#f0f" stroke-width=".25"/>
<path d="M30.3 223.7l.4 2.4h-.8z" fill="#f0f"/>
<path d="M30.3 197.5v31.1M44.8 183.6v5.1M54.8 183.6v26.1M54.8 184.9l2.4-.5v.9z" fill="none" stroke="#f0f" stroke-width=".25"/>
<path d="M54.8 184.9l2.4-.5v.9z" fill="#f0f"/>
<path d="M42.4 184.4l2.4 .5-2.4 .4z" fill="none" stroke="#f0f" stroke-width=".25"/>
<path d="M42.4 184.4l2.4 .5-2.4 .4z" fill="#f0f"/>
<path d="M40 184.9h19.6M143.5 187.9v9.8M200.4 188.7l2.4 .4-2.4 .4zM202.8 187.9v11.8" fill="none" stroke="#f0f" stroke-width=".25"/>
<path d="M200.4 188.7l2.4 .4-2.4 .4z" fill="#f0f"/>
<path d="M143.5 189.1l2.4-.4v.8z" fill="none" stroke="#f0f" stroke-width=".25"/>
<path d="M143.5 189.1l2.4-.4v.8z" fill="#f0f"/>
<path d="M189.8 59.3h4.8M192.1 56.9v4.8M143.5 189.1h59.3" fill="none" stroke="#f0f" stroke-width=".25"/>
<g fill="none" stroke="#000" stroke-width=".3">
<path d="M45.5 25l-.7 .7v55.3l.7 .7M45.5 25v56.7M45.5 25h2.7M48.2 25v56.7M48.2 25l.6 .7v55.3l-.6 .7M48.8 30h19.2M68 30v46.7M68 30a4 4 0 0 0 7 0M75 30h26.5v46.7h-26.5M75 30v46.7M101.5 34.7h48v37.1l-6 .2h-42M149.5 35h52"/>
<path d="M201.5 35v7.8M201.5 35l1.3 1.3v33.8l-1.3 1.4M201.5 42.8h-22v21.1h22M201.5 42.8l1.3 2.5M48.8 76.7h19.2M68 76.7a4 4 0 0 1 7 0M149.5 71.5h52M201.5 63.9v7.6M202.8 61.3l-1.3 2.6M45.5 81.7h2.7"/>
<circle cx="71.5" cy="53.3" r="2"/>
<circle cx="192.2" cy="59.3" r="1.63"/>
<circle cx="192.2" cy="47.3" r="1.63"/>
</g>
<path d="M149.5 35.8h52.8M190.2 59.9a2 2 0 0 1 1.8-2.6 2 2 0 0 1 2.2 2.2 2 2 0 0 1-2.6 1.8M190.2 47.8a2.01 2.01 0 0 1 1.8-2.5 2.01 2.01 0 0 1 2.2 2.2 2.01 2.01 0 0 1-2.6 1.8" fill="none" stroke="#000" stroke-width=".25"/>
<path d="M195.5 59.3h.8" fill="none" stroke="#f0f" stroke-width=".25"/>
<path d="M192.1 55.2v.8" fill="none" stroke="#f0f" stroke-width=".25"/>
<path d="M188 59.3h.8" fill="none" stroke="#f0f" stroke-width=".25"/>
<path d="M189.8 47.3h4.8M192.1 44.9v4.8M192.1 62.7v.8M192.1 63.6v.1" fill="none" stroke="#f0f" stroke-width=".25"/>
<path d="M195.5 47.3h.8" fill="none" stroke="#f0f" stroke-width=".25"/>
<path d="M192.1 43.2v.8" fill="none" stroke="#f0f" stroke-width=".25"/>
<path d="M188 47.3h.8" fill="none" stroke="#f0f" stroke-width=".25"/>
<path d="M192.1 50.7v.8" fill="none" stroke="#f0f" stroke-width=".25"/>
<g fill="none" stroke="#f0f" stroke-width=".25">
<path d="M40.5 53.3h.8M43.1 53.3h14.9M59.8 53.3h1.7M63.3 53.3h14.8M71.5 51.6v3.5M79.9 53.3h1.7M83.4 53.3h14.8M100.1 53.3h1.7M103.5 53.3h14.9M120.2 53.3h1.7M123.7 53.3h14.8M140.3 53.3h1.8"/>
<path d="M143.8 53.3h14.9M160.5 53.3h1.7M164 53.3h14.8M180.6 53.3h1.7M184.1 53.3h14.9M200.8 53.3h.8"/>
</g>
<path d="M196.2 70.1l-1.4 1.4" fill="none" stroke="#000" stroke-width=".3"/>
<path d="M71.5 49v.1M71.5 49.3v1.4M71.5 50.9v.1M74.1 53.3h1.4M75.7 53.3h.1" fill="none" stroke="#f0f" stroke-width=".25"/>
<path d="M67.2 53.3h.1M67.5 53.3h1.4" fill="none" stroke="#f0f" stroke-width=".25"/>
<path d="M71.5 55.9v1.5M71.5 57.6v.1M192.9 47.3h21.5M192.9 59.3h21.5M212.8 44.9h.8l-.4 2.4z" fill="none" stroke="#f0f" stroke-width=".25"/>
<path d="M141.7 34.7a1.16 1.16 0 0 0 1.1 1.1" fill="none" stroke="#000" stroke-width=".3"/>
<path d="M212.8 44.9h.8l-.4 2.4z" fill="#f0f"/>
<path d="M213.2 59.3l.4 2.4h-.8z" fill="none" stroke="#f0f" stroke-width=".25"/>
<path d="M213.2 59.3l.4 2.4h-.8z" fill="#f0f"/>
<path d="M177.6 27.1l13.4 31.2M213.2 35.9v28.2" fill="none" stroke="#f0f" stroke-width=".25"/>
<path d="M189.6 56.2l.8-.3 .6 2.4z" fill="#f0f"/>
<path d="M44.8 15.7v9.2M44.8 17l2.4-.4v.8zM202.8 15.7v19.9M140.5 27.1h37.1M189.6 56.2l.8-.3 .6 2.4z" fill="none" stroke="#f0f" stroke-width=".25"/>
<path d="M44.8 17l2.4-.4v.8z" fill="#f0f"/>
<path d="M200.4 16.6l2.4 .4-2.4 .4z" fill="none" stroke="#f0f" stroke-width=".25"/>
<path d="M200.4 16.6l2.4 .4-2.4 .4z" fill="#f0f"/>
<path d="M44.8 17h158M149.5 95.1v19M200.4 95.9l2.4 .5-2.4 .3zM202.8 95.1v22.7" fill="none" stroke="#f0f" stroke-width=".25"/>
<path d="M200.4 95.9l2.4 .5-2.4 .3z" fill="#f0f"/>
<path d="M149.5 96.4l2.4-.5v.8z" fill="none" stroke="#f0f" stroke-width=".25"/>
<path d="M149.5 96.4l2.4-.5v.8z" fill="#f0f"/>
<path d="M146.2 88.5v44.3M149.5 96.4h53.3M200.4 89.3l2.4 .4-2.4 .4zM202.8 88.5v29.3" fill="none" stroke="#f0f" stroke-width=".25"/>
<path d="M200.4 89.3l2.4 .4-2.4 .4z" fill="#f0f"/>
<path d="M146.2 89.7l2.4-.4v.8z" fill="none" stroke="#f0f" stroke-width=".25"/>
<path d="M146.2 89.7l2.4-.4v.8z" fill="#f0f"/>
<path d="M146.2 89.7h56.6M202.8 234.8v40.8M101.5 241.1v34.5M101.5 274.4l2.4-.4v.8z" fill="none" stroke="#f0f" stroke-width=".25"/>
<path d="M101.5 274.4l2.4-.4v.8z" fill="#f0f"/>
<path d="M200.4 274l2.4 .4-2.4 .4z" fill="none" stroke="#f0f" stroke-width=".25"/>
<path d="M200.4 274l2.4 .4-2.4 .4z" fill="#f0f"/>
<path d="M192.1 24.7v21.9M202.8 24.7v10.9M202.8 26l2.4-.5v.8zM101.5 274.4h101.3" fill="none" stroke="#f0f" stroke-width=".25"/>
<path d="M202.8 26l2.4-.5v.8z" fill="#f0f"/>
<path d="M189.8 25.5l2.3 .5-2.3 .3z" fill="none" stroke="#f0f" stroke-width=".25"/>
<path d="M189.8 25.5l2.3 .5-2.3 .3z" fill="#f0f"/>
<path d="M187.4 26h20.2M116.1 149.8h.8l-.4 2.3z" fill="none" stroke="#f0f" stroke-width=".25"/>
<path d="M116.1 149.8h.8l-.4 2.3z" fill="#f0f"/>
<path d="M116.5 114.8l.4 2.4h-.8z" fill="none" stroke="#f0f" stroke-width=".25"/>
<path d="M116.5 114.8l.4 2.4h-.8z" fill="#f0f"/>
<path d="M116.5 114.8v53.6M189.5 174.8v38.9M189.5 176l2.4-.4v.8zM202.8 174.8v24.9M48.8 263.6l2.7-1.5v9.1l-2.7-1.5 2.7-1.6-2.7-1.4 2.7-1.6z" fill="none" stroke="#f0f" stroke-width=".25"/>
<path d="M223.4 205.5h7.4M238.5 213.5h117.9M239.6 209.5h21.6" fill="none" stroke="#800000" stroke-width=".38"/>
<path d="M189.5 176l2.4-.4v.8z" fill="#f0f"/>
<path d="M200.4 175.6l2.4 .4-2.4 .4z" fill="none" stroke="#f0f" stroke-width=".25"/>
<path d="M200.4 175.6l2.4 .4-2.4 .4z" fill="#f0f"/>
<path d="M189.5 176h13.3" fill="none" stroke="#f0f" stroke-width=".25"/>
<text font-size="7.7" fill="#f00" x="264.7" y="247.9">PRECISION AUTOMATION &amp; ROBOTICS INDIA LTD</text>
<text font-size="6" fill="#f0f" x="335.5" y="281.7">PRP93B010105</text>
<text font-size="5.9" fill="#f0f" x="385.4" y="282.1">00</text>
<g font-size="5.6" fill="#f0f">
<text x="159.8" y="105.5">A</text>
<text x="214.3" y="151.2">B</text>
<text x="38.4" y="157.4">B</text>
<text x="160.1" y="165.1">A</text>
<text x="285.6" y="169.2">SECTION A-A</text>
<text x="98.6" y="283">SECTION B-B</text>
</g>
<text font-size="4.3" fill="#f0f" x="316.3" y="257.4">SHAFT</text>
<g font-size="4.2" fill="#800000">
<text x="35.4" y="9">1</text>
<text x="85.5" y="8.9">2</text>
<text x="136.6" y="9">3</text>
<text x="185.6" y="9">4</text>
<text x="235.6" y="9">5</text>
<text x="284.6" y="8.8">6</text>
<text x="332.6" y="9">7</text>
<text x="382.6" y="9">8</text>
<text x="10.1" y="29.6">F</text>
<text x="410.2" y="29.6">F</text>
<text x="9.9" y="73.9">E</text>
<text x="409.9" y="73.9">E</text>
<text x="9.9" y="124.2">D</text>
<text x="409.9" y="124.2">D</text>
<text x="9.7" y="174.3">C</text>
<text x="409.7" y="174.3">C</text>
<text x="9.9" y="225">B</text>
<text x="409.8" y="225">B</text>
<text x="9.8" y="271.7">A</text>
<text x="409.8" y="271.7">A</text>
<text x="35.4" y="291">1</text>
<text x="85.5" y="290.9">2</text>
<text x="136.6" y="291">3</text>
<text x="185.6" y="291">4</text>
<text x="235.6" y="291">5</text>
<text x="284.6" y="290.8">6</text>
<text x="332.6" y="291">7</text>
<text x="382.6" y="291">8</text>
</g>
<g font-size="4.2" fill="#f0f">
<text x="227.7" y="13.8">NOTE : STANDARD FASTENER TORQUE AS PER PST/DES/01 TABLE-A</text>
<text x="369" y="13.7">PFR/DES/07/REV-01</text>
</g>
<g font-size="3.9" fill="#800000">
<text x="225.2" y="238.6">REVISION</text>
<text x="281" y="238.6">DESCRIPTION</text>
<text x="351.8" y="238.4">DATE</text>
<text x="364.9" y="238.3">DRN.BY</text>
</g>
<g font-size="3.7" fill="#f0f">
<text x="19.2" y="137" transform="rotate(-90 19.2 137)">O85</text>
<text x="36" y="137" transform="rotate(-90 36 137)">O64</text>
<text x="25.8" y="139.6" transform="rotate(-90 25.8 139.6)">O70 h6</text>
<text x="115.9" y="167.6" transform="rotate(-90 115.9 167.6)">O56 h6</text>
<text x="81" y="187.7">O6 THRU`</text>
<text x="113.2" y="196.2" transform="rotate(-90 113.2 196.2)">O 10</text>
<text x="133.6" y="196.2" transform="rotate(-90 133.6 196.2)">O 8</text>
<text x="29.7" y="206.3" transform="rotate(-90 29.7 206.3)">O 20</text>
<text x="63.7" y="260">n</text>
</g>
<g font-size="3.6" fill="#800000">
<text x="223.4" y="204.9">NOTE:-</text>
<text x="237.4" y="209">- MATL:- EN24</text>
<text x="236.4" y="212.9">- TO BE TOUGHENED 28 - 32 HRc, 2 TO 3 mm DEEP , 100 -120 Kg/mm^2</text>
</g>
<text font-size="3.5" fill="#00f" x="224.9" y="254.3">www.parirobotics.com</text>
<g font-size="3.4" fill="#f0f">
<text x="121.7" y="16.3">237</text>
<text x="140.5" y="26.5">M6 x 10 DEEP(02 NOS.)</text>
<text x="195.6" y="25.3">16</text>
<text x="140.5" y="30.1">ON BOTH SIDE</text>
<text x="212.6" y="45.3" transform="rotate(-90 212.6 45.3)">=18=</text>
<text x="172.6" y="89.1">85</text>
<text x="174.3" y="95.7">80</text>
<text x="25" y="97.7">CH.1 x 45°</text>
<text x="25" y="101.3">TYP</text>
<text x="297.8" y="96.3">52.5</text>
<text x="95.3" y="102.6">A</text>
<text x="125.3" y="102.7">R 4</text>
<text x="125.3" y="106.3">TYP</text>
<text x="189.3" y="107.7">35</text>
<text x="267.4" y="113.4" transform="rotate(-90 267.4 113.4)">=</text>
<text x="267.4" y="124" transform="rotate(-90 267.4 124)">=8</text>
<text x="218.9" y="138.2" transform="rotate(-90 218.9 138.2)">A/F45</text>
<text x="226.6" y="145.2" transform="rotate(-90 226.6 145.2)">M55x2P-6H-6g</text>
<text x="232.1" y="149.5" transform="rotate(-90 232.1 149.5)">ACCORDING TO</text>
<text x="235.7" y="149.5" transform="rotate(-90 235.7 149.5)">ISO 965-3 : 1998</text>
<text x="84.4" y="177.5">125</text>
<text x="157.6" y="175.4">92</text>
<text x="194.3" y="175.4">20</text>
<text x="48.7" y="184.3">15</text>
<text x="62" y="184.3">25</text>
<text x="172" y="188.5">89</text>
<text x="209.7" y="200.8" transform="rotate(-90 209.7 200.8)">M10x1.5P</text>
<text x="213.3" y="200.8" transform="rotate(-90 213.3 200.8)">20 DEEP</text>
<text x="38" y="206.5" transform="rotate(-90 38 206.5)">M12</text>
<text x="77.6" y="249.4">R 6</text>
<text x="59" y="252.7">34</text>
<text x="135" y="253.4">197</text>
<text x="68" y="260">0.05 A</text>
<text x="27.9" y="265.9" transform="rotate(-90 27.9 265.9)">TO BE PLUG WITH</text>
<text x="31.5" y="265.9" transform="rotate(-90 31.5 265.9)">SCREW M12x16</text>
<text x="317.9" y="268.1">(</text>
<text x="328.3" y="268.1">)</text>
<text x="36.1" y="273.9">6</text>
<text x="74" y="273.9">79</text>
<text x="149.3" y="273.9">152</text>
</g>
<g font-size="3.1" fill="#800000">
<text x="404.4" y="128.3">°</text>
<text x="389.8" y="234.9">LIMITS</text>
<text x="262.6" y="253">DESCRIPTION</text>
<text x="386.5" y="253">DRAWING TYPE</text>
<text x="261.5" y="262.3">SURFACE AREA</text>
<text x="281.8" y="262.3">FINISH</text>
<text x="305.4" y="262.2">MACHINING</text>
<text x="333.8" y="262.8">MATERIAL :</text>
<text x="354.2" y="262.7">NET WEIGHT-Kg:</text>
<text x="381.7" y="262.6">TEAM NO.</text>
<text x="394.2" y="262.6">SHEET SIZE</text>
<text x="396.7" y="267.4">A3</text>
<text x="261.3" y="272.6">DRN.BY</text>
<text x="275.2" y="272.5">CHKD.BY</text>
<text x="290.3" y="272.7">APPD.BY</text>
<text x="305.4" y="271.8">REFERENCE DWG.</text>
<text x="334.3" y="272.8">DRG./PART CODE</text>
<text x="384.5" y="272.7">REV.</text>
<text x="396.1" y="272.6">SCALE</text>
<text x="305.5" y="280.8">PART CLASS.</text>
<text x="396.4" y="281.1">SHEET</text>
<text x="261.3" y="285.6">DATE</text>
</g>
<g font-size="3.1" fill="#f0f">
<text x="393.1" y="257.1">PART</text>
<text x="338.8" y="267.1">EN24</text>
<text x="360.7" y="267">5.24 kg</text>
<text x="385.1" y="267.1">CE</text>
<text x="306.9" y="275.9">UEX000000471</text>
<text x="396.8" y="276.5">1 : 1.5</text>
<text x="316.6" y="284.9">B</text>
<text x="396.1" y="284.9">1 OF 1</text>
</g>
<g font-size="2.8" fill="#800000">
<text x="385.9" y="238.7">Gen Tol.: IS 2102</text>
<text x="224.4" y="257.9">1.ALL DIMENSIONS ARE</text>
<text x="224.4" y="264">2.DO NOT SCALE</text>
<text x="225.9" y="260.7">IN mm</text>
<text x="227.1" y="266.8">DRAWING.</text>
<text x="224.2" y="270">3.IF IN DOUBT ,</text>
<text x="226.4" y="272.8">ASK TEAM MEMBER</text>
<text x="228.9" y="278.7">ALL RIGHTS OF REPRODUCTION &amp;</text>
<text x="229.4" y="282.1">DISTRIBUTION ARE RESERVED</text>
</g>
<g font-size="2.8" fill="#f0f">
<text x="265" y="276.8">VSS</text>
<text x="279.2" y="279.2">NSD</text>
<text x="294.5" y="279.1">NSD</text>
</g>
<g font-size="2.7" fill="#f0f">
<text x="304.9" y="93.6">-0.3</text>
<text x="304.9" y="96.3">-0.5</text>
<text x="264.7" y="119.2" transform="rotate(-90 264.7 119.2)">+0.1</text>
<text x="267.4" y="119.2" transform="rotate(-90 267.4 119.2)">+0.2</text>
<text x="262.1" y="266.5">101.91 in^2</text>
<text x="261.1" y="281">11/11/2020</text>
<text x="275.7" y="285.5">11/11/2020 11/11/2020</text>
</g>
<text font-size="2.7" fill="#800000" x="224.9" y="279.2">C</text>
<g font-size="2.5" fill="#800000">
<text x="379.6" y="117.4">DEBURR AND REMOVE SHARP</text>
<text x="379.6" y="120.2">EDGES UNLESS SHARP EDGE</text>
<text x="379.6" y="123">REQUIREMENT SPECIFIED</text>
<text x="380.7" y="125.9">UNSP.RADII</text>
<text x="395.9" y="125.8">UNSP.CHF.</text>
<text x="383.9" y="128.3">0.5 R</text>
<text x="397.5" y="128.2">0.5 X 45</text>
<text x="379.8" y="137.5">UP TO 10</text>
<text x="379.1" y="140.9">10 UP TO 50</text>
<text x="379" y="147.9">120 UP TO 400</text>
<text x="379.2" y="144.4">50 UP TO 120</text>
<text x="380.2" y="155.9">0.5 UP TO 3</text>
<text x="402.9" y="156">±0.1</text>
<text x="382.3" y="159.7">3 UP TO 6</text>
<text x="402.9" y="159.7">±0.2</text>
<text x="381.1" y="167.2">30 UP TO 120</text>
<text x="382.3" y="163.4">6 UP TO 30</text>
<text x="402.9" y="163.5">±0.5</text>
<text x="402.9" y="167.3">±0.8</text>
<text x="379.8" y="170.9">120 UP TO 315</text>
<text x="402.9" y="171">±1.2</text>
<text x="378.8" y="178.9">1000 UP TO 2000</text>
<text x="379.5" y="174.7">315 UP TO 1000</text>
<text x="402.9" y="174.8">±2</text>
<text x="402.9" y="179">±3</text>
<text x="380.3" y="192">10 UP TO 50</text>
<text x="382.9" y="188.6">UP TO 10</text>
<text x="399.3" y="191.9">±0 °30'</text>
<text x="401.4" y="187.7">±1 °</text>
<text x="380.1" y="195.4">50 UP TO 120</text>
<text x="399.3" y="195.3">±0 °20'</text>
<text x="379" y="198.9">120 UP TO 400</text>
<text x="399.3" y="199.1">±0 °10'</text>
<text x="380.2" y="206.9">0.5 UP TO 3</text>
<text x="401" y="207">±0.1</text>
<text x="382.3" y="210.7">3 UP TO 6</text>
<text x="382.3" y="214.4">6 UP TO 30</text>
<text x="401" y="210.7">±0.1</text>
<text x="401" y="214.5">±0.2</text>
<text x="379.8" y="222">120 UP TO 315</text>
<text x="381.1" y="218.2">30 UP TO 120</text>
<text x="401" y="218.2">±0.3</text>
<text x="401" y="222">±0.5</text>
<text x="379.5" y="225.7">315 UP TO 1000</text>
<text x="401" y="225.8">±0.8</text>
<text x="378.8" y="230">1000 UP TO 2000</text>
<text x="401" y="230">±1.2</text>
</g>
<text font-size="2.5" fill="#f0f" x="289.4" y="265.6">IZBP</text>
<g font-size="2.1" fill="#800000">
<text x="384.4" y="131.3">UNSPECIFIED TOL.(FAB)</text>
<text x="384.4" y="133.4">FOR ANGULAR IN mm.</text>
<text x="401.5" y="136.9">±1.5°</text>
<text x="400.5" y="140.6">±0 °50'</text>
<text x="400.6" y="144.3">±0°25'</text>
<text x="400.7" y="148">±0°15'</text>
<text x="383.2" y="151">UNSPECIFIED TOL.(FAB)</text>
<text x="383.2" y="153.1">FOR LINEAR IN mm.</text>
<text x="384.4" y="182.3">UNSPECIFIED TOL.(M/C)</text>
<text x="384.4" y="184.4">FOR ANGULAR IN mm.</text>
<text x="383.2" y="202">UNSPECIFIED TOL.(M/C)</text>
<text x="383.2" y="204.1">FOR LINEAR IN mm.</text>
</g>
<text font-size="2.1" fill="#f0f" x="7.2" y="286.3" transform="rotate(-90 7.2 286.3)">\\parienggnew\BUSINESS PRODUCTS 1\ASRS\ASRS-Amneal Pharma\1-Mechanical Design\5-Part Assembly Drawings\ExDM Uploading\SIDE GUIDE ROLLER SHAFT (UEX000000471).dft</text>
</svg>
